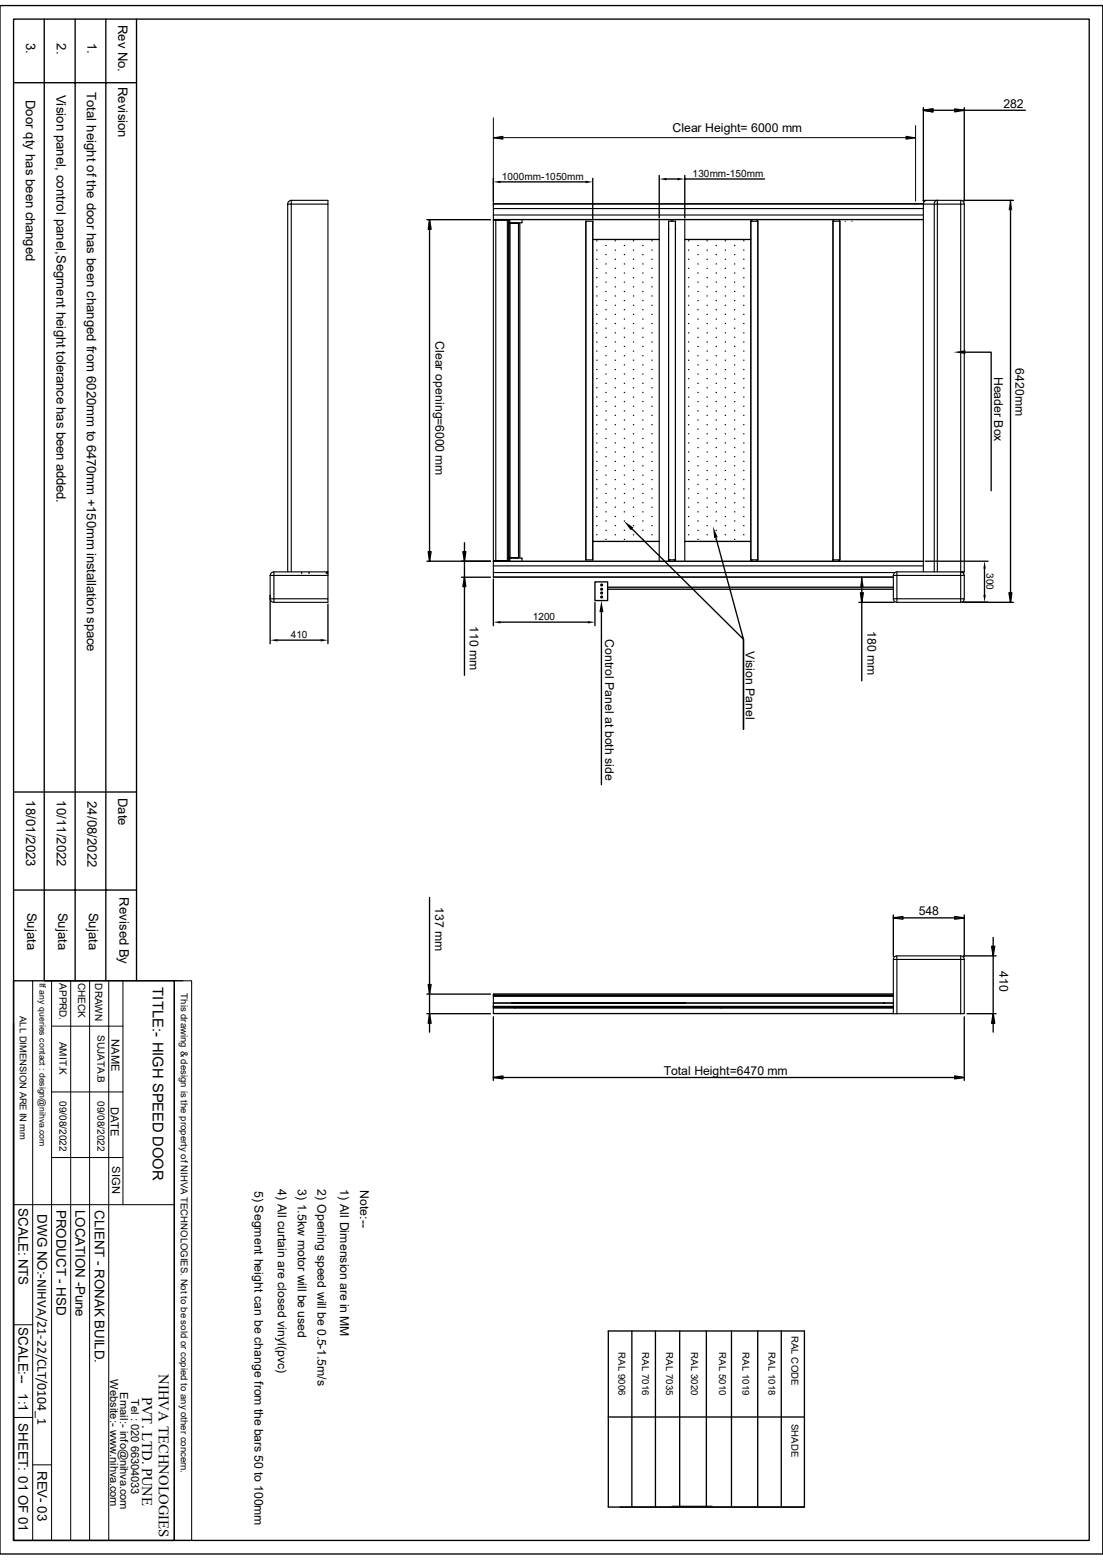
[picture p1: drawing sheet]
<svg xmlns="http://www.w3.org/2000/svg" width="210mm" height="297mm" viewBox="0 0 210 297" stroke-linecap="round" stroke-linejoin="round" font-family="sans-serif">
<g fill="none" stroke="#000" stroke-width=".19">
<path d="M93.9 26.2l1.9-.2v.5zM93.9 22.4v16.8M93.9 26.2h80.4M172.5 26l1.8 .2-1.8 .3zM174.3 23.9v14.4M6.2 186.7v106.6M8.4 186.7h26.4M9.8 195.4h13.6M9.8 186.7v106.6M13.5 186.7v106.6M17.1 186.7v106.6M20.7 186.7v106.6"/>
<path d="M23.4 186.7v42.7M33.2 186.7h3.3v106.6h-3.3zM33.2 188.6v104.7M9.8 207.9h13.6M2.6 229.4h30.6M9.8 220.4h13.6M2.6 252.2h3.6M2.6 269.9h3.6M6.2 278.9h3.6M128 286.8h7.6z"/>
</g>
<path d="M174 38.8h.6M174.1 38.6l.4 .4M174.3 38.5v.6M174.5 38.6l-.4 .4" fill="none" stroke="#dcdcdc" stroke-width=".19"/>
<g fill="none" stroke="#000" stroke-width=".25">
<path d="M0 1.1h210v294.8h-210zM2.6 3.6h204.8v289.7h-204.8zM2.6 15.7h23.4M8.4 3.6v183.1M14.3 3.6v183.1M20.2 3.6v183.1M26 3.6v183.1M93.9 34v4.4M95.3 34.6h16.2M112.9 34v7.7M125.5 33.4v8.1M126.9 34.1h2.1"/>
<path d="M130.4 33.4v8.1M130.4 34.1h15.2M175.8 21l1.8-.3v.6zM175.8 20.5v17.8M181.8 20.7l1.8 .3-1.8 .3zM183.4 38.1h9.6M183.6 20.5v17.8M192.4 38.1v76.6M195.2 21h-19.4M81.3 41.8h12.1M81.8 41.8l.3 1.8h-.6zM81.8 41.8v65"/>
<path d="M112.9 45.6h12.6M113.6 59.9h.1M113.6 58.1h.1M113.6 56.3h.1M113.6 54.6h.1M113.6 52.9h.1M113.6 51.1h.1M113.6 49.4h.1M113.6 47.6h.1M113.6 45.8h.1M115.4 59h.1M115.4 57.2h.1"/>
<path d="M115.4 55.5h.1M115.4 53.7h.1M115.4 52h.1M115.4 50.2h.1M115.4 48.5h.1M115.4 46.7h.1M117.1 59.9h.1M117.1 58.1h.1M117.1 56.3h.1M117.1 54.6h.1M117.1 52.9h.1M117.1 51.1h.1"/>
<path d="M117.1 49.4h.1M117.1 47.6h.1M117.1 45.8h.1M118.9 59h.1M118.9 57.2h.1M118.9 55.5h.1M118.9 53.7h.1M118.9 52h.1M118.9 50.2h.1M118.9 48.5h.1M118.9 46.7h.1M120.6 59.9h.1"/>
<path d="M120.6 58.1h.1M120.6 56.3h.1M120.6 54.6h.1M120.6 52.9h.1M120.6 51.1h.1M120.6 49.4h.1M120.6 47.6h.1M120.6 45.8h.1M122.4 59h.1M122.4 57.2h.1M122.4 55.5h.1M122.4 53.7h.1"/>
<path d="M122.4 52h.1M122.4 50.2h.1M122.4 48.5h.1M122.4 46.7h.1M124.1 59.9h.1M124.1 58.1h.1M124.1 56.3h.1M124.1 54.6h.1M124.1 52.9h.1M124.1 51.1h.1M124.1 49.4h.1M124.1 47.6h.1"/>
<path d="M124.1 45.8h.1M127.3 43.6h.1M128.6 43.6h.1M130.4 45.6h12.6M131.1 59.9h.1M131.1 58.1h.1M131.1 56.3h.1M131.1 54.6h.1M131.1 52.9h.1M131.1 51.1h.1M131.1 49.4h.1M131.1 47.6h.1"/>
<path d="M131.1 45.8h.1M132.9 59h.1M132.9 57.2h.1M132.9 55.5h.1M132.9 53.7h.1M132.9 52h.1M132.9 50.2h.1M132.9 48.5h.1M132.9 46.7h.1M134.6 59.9h.1M134.6 58.1h.1M134.6 56.3h.1"/>
<path d="M134.6 54.6h.1M134.6 52.9h.1M134.6 51.1h.1M134.6 49.4h.1M134.6 47.6h.1M134.6 45.8h.1M136.4 59h.1M136.4 57.2h.1M136.4 55.5h.1M136.4 53.7h.1M136.4 52h.1M136.4 50.2h.1"/>
<path d="M136.4 48.5h.1M136.4 46.7h.1M138.1 59.9h.1M138.1 58.1h.1M138.1 56.3h.1M138.1 54.6h.1M138.1 52.9h.1M138.1 51.1h.1M138.1 49.4h.1M138.1 47.6h.1M138.1 45.8h.1M139.9 59h.1"/>
<path d="M139.9 57.2h.1M139.9 55.5h.1M139.9 53.7h.1M139.9 52h.1M139.9 50.2h.1M139.9 48.5h.1M139.9 46.7h.1M141.6 59.9h.1M141.6 58.1h.1M141.6 56.3h.1M141.6 54.6h.1M141.6 52.9h.1"/>
<path d="M141.6 51.1h.1M141.6 49.4h.1M141.6 47.6h.1M141.6 45.8h.1M113.6 79.1h.1M113.6 77.3h.1M113.6 75.6h.1M113.6 73.8h.1M113.6 72.1h.1M113.6 70.4h.1M113.6 68.6h.1M113.6 66.8h.1"/>
<path d="M113.6 65.1h.1M113.6 63.4h.1M113.6 61.6h.1M115.4 80h.1M115.4 78.2h.1M115.4 76.5h.1M115.4 74.7h.1M115.4 73h.1M115.4 71.2h.1M115.4 69.5h.1M115.4 67.7h.1M115.4 66h.1"/>
<path d="M115.4 64.2h.1M115.4 62.5h.1M115.4 60.7h.1M117.1 79.1h.1M117.1 77.3h.1M117.1 75.6h.1M117.1 73.8h.1M117.1 72.1h.1M117.1 70.4h.1M117.1 68.6h.1M117.1 66.8h.1M117.1 65.1h.1"/>
<path d="M117.1 63.4h.1M117.1 61.6h.1M118.9 80h.1M118.9 78.2h.1M118.9 76.5h.1M118.9 74.7h.1M118.9 73h.1M118.9 71.2h.1M118.9 69.5h.1M118.9 67.7h.1M118.9 66h.1M118.9 64.2h.1"/>
<path d="M118.9 62.5h.1M118.9 60.7h.1M120.6 79.1h.1M120.6 77.3h.1M120.6 75.6h.1M120.6 73.8h.1M120.6 72.1h.1M120.6 70.4h.1M120.6 68.6h.1M120.6 66.8h.1M120.6 65.1h.1M120.6 63.4h.1"/>
<path d="M120.6 61.6h.1M122.4 80h.1M122.4 78.2h.1M122.4 76.5h.1M122.4 74.7h.1M122.4 73h.1M122.4 71.2h.1M122.4 69.5h.1M122.4 67.7h.1M122.4 66h.1M122.4 64.2h.1M122.4 62.5h.1"/>
<path d="M122.4 60.7h.1M124.1 79.1h.1M124.1 77.3h.1M124.1 75.6h.1M124.1 73.8h.1M124.1 72.1h.1M124.1 70.4h.1M124.1 68.6h.1M124.1 66.8h.1M124.1 65.1h.1M124.1 63.4h.1M124.1 61.6h.1"/>
<path d="M131.1 79.1h.1M131.1 77.3h.1M131.1 75.6h.1M131.1 73.8h.1M131.1 72.1h.1M131.1 70.4h.1M131.1 68.6h.1M131.1 66.8h.1M131.1 65.1h.1M131.1 63.4h.1M131.1 61.6h.1M132.9 80h.1"/>
<path d="M132.9 78.2h.1M132.9 76.5h.1M132.9 74.7h.1M132.9 73h.1M132.9 71.2h.1M132.9 69.5h.1M132.9 67.7h.1M132.9 66h.1M132.9 64.2h.1M132.9 62.5h.1M132.9 60.7h.1M134.6 79.1h.1"/>
<path d="M134.6 77.3h.1M134.6 75.6h.1M134.6 73.8h.1M134.6 72.1h.1M134.6 70.4h.1M134.6 68.6h.1M134.6 66.8h.1M134.6 65.1h.1M134.6 63.4h.1M134.6 61.6h.1M136.4 80h.1M136.4 78.2h.1"/>
<path d="M136.4 76.5h.1M136.4 74.7h.1M136.4 73h.1M136.4 71.2h.1M136.4 69.5h.1M136.4 67.7h.1M136.4 66h.1M136.4 64.2h.1M136.4 62.5h.1M136.4 60.7h.1M138.1 79.1h.1M138.1 77.3h.1"/>
<path d="M138.1 75.6h.1M138.1 73.8h.1M138.1 72.1h.1M138.1 70.4h.1M138.1 68.6h.1M138.1 66.8h.1M138.1 65.1h.1M138.1 63.4h.1M138.1 61.6h.1M139.9 80h.1M139.9 78.2h.1M139.9 76.5h.1"/>
<path d="M139.9 74.7h.1M139.9 73h.1M139.9 71.2h.1M139.9 69.5h.1M139.9 67.7h.1M139.9 66h.1M139.9 64.2h.1M139.9 62.5h.1M139.9 60.7h.1M141.6 79.1h.1M141.6 77.3h.1M141.6 75.6h.1"/>
<path d="M141.6 73.8h.1M141.6 72.1h.1M141.6 70.4h.1M141.6 68.6h.1M141.6 66.8h.1M141.6 65.1h.1M141.6 63.4h.1M141.6 61.6h.1M183.8 67.1h4.9v26.3M113.6 98.3h.1M113.6 96.6h.1M113.6 94.8h.1"/>
<path d="M113.6 93.1h.1M113.6 91.3h.1M113.6 89.6h.1M113.6 87.8h.1M113.6 86.1h.1M113.6 84.3h.1M113.6 82.6h.1M113.6 80.9h.1M115.4 99.2h.1M115.4 97.5h.1M115.4 95.7h.1M115.4 93.9h.1"/>
<path d="M115.4 92.2h.1M115.4 90.5h.1M115.4 88.7h.1M115.4 87h.1M115.4 85.2h.1M115.4 83.5h.1M115.4 81.7h.1M117.1 98.3h.1M117.1 96.6h.1M117.1 94.8h.1M117.1 93.1h.1M117.1 91.3h.1"/>
<path d="M117.1 89.6h.1M117.1 87.8h.1M117.1 86.1h.1M117.1 84.3h.1M117.1 82.6h.1M117.1 80.9h.1M118.9 99.2h.1M118.9 97.5h.1M118.9 95.7h.1M118.9 93.9h.1M118.9 92.2h.1M118.9 90.5h.1"/>
<path d="M118.9 88.7h.1M118.9 87h.1M118.9 85.2h.1M118.9 83.5h.1M118.9 81.7h.1M120.6 98.3h.1M120.6 96.6h.1M120.6 94.8h.1M120.6 93.1h.1M120.6 91.3h.1M120.6 89.6h.1M120.6 87.8h.1"/>
<path d="M120.6 86.1h.1M120.6 84.3h.1M120.6 82.6h.1M120.6 80.9h.1M122.4 99.2h.1M122.4 97.5h.1M122.4 95.7h.1M122.4 93.9h.1M122.4 92.2h.1M122.4 90.5h.1M122.4 88.7h.1M122.4 87h.1"/>
<path d="M122.4 85.2h.1M122.4 83.5h.1M122.4 81.7h.1M124.1 98.3h.1M124.1 96.6h.1M124.1 94.8h.1M124.1 93.1h.1M124.1 91.3h.1M124.1 89.6h.1M124.1 87.8h.1M124.1 86.1h.1M124.1 84.3h.1"/>
<path d="M124.1 82.6h.1M124.1 80.9h.1M131.1 98.3h.1M131.1 96.6h.1M131.1 94.8h.1M131.1 93.1h.1M131.1 91.3h.1M131.1 89.6h.1M131.1 87.8h.1M131.1 86.1h.1M131.1 84.3h.1M131.1 82.6h.1"/>
<path d="M131.1 80.9h.1M132.9 99.2h.1M132.9 97.5h.1M132.9 95.7h.1M132.9 93.9h.1M132.9 92.2h.1M132.9 90.5h.1M132.9 88.7h.1M132.9 87h.1M132.9 85.2h.1M132.9 83.5h.1M132.9 81.7h.1"/>
<path d="M134.6 98.3h.1M134.6 96.6h.1M134.6 94.8h.1M134.6 93.1h.1M134.6 91.3h.1M134.6 89.6h.1M134.6 87.8h.1M134.6 86.1h.1M134.6 84.3h.1M134.6 82.6h.1M134.6 80.9h.1M136.4 99.2h.1"/>
<path d="M136.4 97.5h.1M136.4 95.7h.1M136.4 93.9h.1M136.4 92.2h.1M136.4 90.5h.1M136.4 88.7h.1M136.4 87h.1M136.4 85.2h.1M136.4 83.5h.1M136.4 81.7h.1M138.1 98.3h.1M138.1 96.6h.1"/>
<path d="M138.1 94.8h.1M138.1 93.1h.1M138.1 91.3h.1M138.1 89.6h.1M138.1 87.8h.1M138.1 86.1h.1M138.1 84.3h.1M138.1 82.6h.1M138.1 80.9h.1M139.9 99.2h.1M139.9 97.5h.1M139.9 95.7h.1"/>
<path d="M139.9 93.9h.1M139.9 92.2h.1M139.9 90.5h.1M139.9 88.7h.1M139.9 87h.1M139.9 85.2h.1M139.9 83.5h.1M139.9 81.7h.1M141.6 98.3h.1M141.6 96.6h.1M141.6 94.8h.1M141.6 93.1h.1"/>
<path d="M141.6 91.3h.1M141.6 89.6h.1M141.6 87.8h.1M141.6 86.1h.1M141.6 84.3h.1M141.6 82.6h.1M141.6 80.9h.1M51.4 113.4v9.2M62.4 115v7.6M81.3 106.8h12.1M81.5 105h.6l-.3 1.8zM87.9 109.9h5.5"/>
<path d="M88.1 105h.6l-.3 1.8zM88.4 109.9l.3 1.8h-.6zM88.4 103.3v25.3M93.9 110.2v8.9M95.3 118.4h16.6M112.9 103.1h12.6M113.3 110.8h2.4v3.5h-2.4zM113.3 114.7v4.4M113.6 101.8h.1M113.6 100.1h.1M114.5 116.5v32.9M115.4 102.7h.1"/>
<path d="M115.4 101h.1M115.7 111.8h54.4M115.7 112.2h54.4M117.1 101.8h.1M117.1 100.1h.1M118.9 102.7h.1M118.9 101h.1M120.4 100.7l21.2 21v17.2v-17.2l-5.3-19.3M120.6 101.8h.1M120.6 100.1h.1M122.4 102.7h.1M122.4 101h.1"/>
<path d="M124.1 101.8h.1M124.1 100.1h.1M130.4 103.1h12.6M131.1 101.8h.1M131.1 100.1h.1M132.9 102.7h.1M132.9 101h.1M134.6 101.8h.1M134.6 100.1h.1M136.4 102.7h.1M136.4 101h.1M138.1 101.8h.1"/>
<path d="M138.1 100.1h.1M139.9 102.7h.1M139.9 101h.1M141.6 101.8h.1M141.6 100.1h.1M163.5 114.7h6.7M163.8 112.9h.6l-.3 1.8zM164.1 109.9v19.7M176.1 106.8h12M183.3 114.6h4.8M183.4 114.7h9.6M187.5 108.2v5.1"/>
<path d="M192.1 112.9h.6l-.3 1.8zM52.8 121.9h8.3M2.6 150.8h23.4M2.6 169.5h23.4M81.8 170.9v25.6M170.1 174.2v7.9M170.1 174.8h13.5M170.1 174.8l1.8-.3v.5zM181.8 174.5l1.8 .3-1.8 .2zM183.6 174.2v7.9M189.1 178.5v18M2.6 186.7h30.6v106.6h-30.6z"/>
<path d="M2.6 194.8v98.5M81.3 193h12.1M81.3 189.3h12.1M81.5 187.5h.6l-.3 1.8zM81.8 193l.3 1.8h-.6zM93.9 193.6v12.1M183.4 182h6.3M183.6 193.6v12.1M184.1 193h5.6M188.8 180.2h.6l-.3 1.8zM189.1 193l.3 1.8h-.6zM93.9 205.1h89.2"/>
<path d="M93.9 205.1l1.9-.2v.5zM181.8 204.9l1.8 .2-1.8 .3zM120.3 253.4v33.5M124.8 253.4v33.5M129.4 253.4v33.4M134.5 253.4v33.4M139.3 253.4v33.4M144.3 253.4v33.4M148.8 253.4v33.4M115.8 269.8h37.4M118.1 286.9h35.1v-33.5h-37.4v33.5h37.4"/>
<circle cx="114.5" cy="111.4" r=".17"/>
<circle cx="114.5" cy="112.2" r=".17"/>
<circle cx="114.5" cy="112.9" r=".17"/>
<circle cx="114.5" cy="113.7" r=".17"/>
</g>
<path d="M192.4 38.1l.3 1.9h-.6zM164.1 109.9l.3 1.8h-.6z" fill="none" stroke="#808080" stroke-width=".19"/>
<g fill="#000">
<path d="M93.9 34.6l1.4-.2v.5zM93.9 26.2l1.9-.2v.5zM111.5 34.4l1.4 .2-1.4 .3zM125.5 34.1l1.4-.2v.4zM129 33.9l1.4 .2-1.4 .2zM172.5 26l1.8 .2-1.8 .3zM175.8 21l1.8-.3v.3zM175.8 21h1.8v.3zM192.4 38.1v1.9h-.3zM192.4 38.1l.3 1.9h-.3zM181.6 67.1l2.2-.4v.7zM88.1 105h.3v1.8z"/>
<path d="M88.4 109.9v1.8h-.3zM88.4 105h.3l-.3 1.8zM88.4 109.9l.3 1.8h-.3zM93.9 118.4l1.4-.2v.5zM111.9 118.2l1.4 .2-1.4 .3zM114.5 114.3l.4 2.2h-.8zM118.8 99.2l1.8 1.3-.5 .5zM135.8 100.2l.9 2.1-.7 .1zM164.1 109.9v1.8h-.3zM163.8 112.9h.3v1.8zM164.1 109.9l.3 1.8h-.3zM164.1 112.9h.3l-.3 1.8z"/>
<path d="M187.5 106.8l.2 1.4h-.5zM187.2 113.3h.5l-.2 1.3zM192.1 112.9h.3v1.8zM192.4 112.9h.3l-.3 1.8zM51.4 121.9l1.4-.2v.4zM61.1 121.7l1.3 .2-1.3 .2zM188.8 180.2h.3v1.8zM189.1 193v1.8h-.3zM189.1 180.2h.3l-.3 1.8zM189.1 193l.3 1.8h-.3z"/>
</g>
<g fill="none" stroke="#000" stroke-width=".21">
<path d="M54.8 38.9v70h.7M54.8 38.9h.7M55.5 38.9v-.8h6.9v.8M55.5 38.9v70h6.9M55.5 38.9h6.9v70M55.5 38.1l-.6 .3-.1 .5M93.9 38.9h81.9v70M93.9 38.9v.8M175.8 38.1l2.7 .1a.44 .44 0 0 1-.1 .6 .44 .44 0 0 1-.5 .1h-2.1l.3-.6h-.3zM175.8 39.7h-81.9v1.2M175.8 38.8l-81.9 .1M175.9 38.1l-.1 .2"/>
<path d="M178.5 38.1l-.3 .1-.3 .5v70.2M178.5 38.1l4.4 .1a.43 .43 0 0 0 0 .6 .43 .43 0 0 0 .6 .1 .25 .25 0 0 0 .1-.3 .25 .25 0 0 0-.2-.2l-.5-.3M183.6 38.9v70h-.7M93.9 42h.5v64.7h-.5zM93.9 41.8h81.9M94.4 42h2.2v64.7M96.1 41.8v.2M96.6 42h.3v64.7M96.9 42h.1M96.9 42.5h1.7M96.9 42.5v63.7M96.9 42h.2v.5"/>
<path d="M96.9 42v.5M97.1 42.4h.1M97.1 42.5h1.5M98.7 42.5h.3v63.7h-.3zM98.7 42.5h-1.6v63.7M99.4 41.8v.6h-.7l-.1 .1M111.6 42.1l-.1 64.5M112.9 42.1v64.5M112.9 42.1h.1M112.9 42.1h-1.4v64.5M125.5 41.8v65M127.3 42.1h.1"/>
<path d="M127.3 42.1h1.3M127.3 42.1v64.5h1.4M127.8 41.8v.3M128.1 41.8v.3M128.6 42.1v64.7M128.6 42.1h.1M128.6 42.1v64.5M130.4 41.8v65M143 41.8v.3l.1-.3M144.2 41.8v.3M144.3 42.1l-.1 64.5M158.6 42.1v64.7"/>
<path d="M158.6 42.1h1.3v64.5h-1.3zM158.7 41.8v.3M158.8 41.8v.3M159.8 41.8v.3M159.9 41.8v.3M159.9 42.1v64.5M160.9 42.1h.1M162.2 42.1h.1M175.8 40.9h-81.9v.9M51.4 114h.8M51.4 114l.2 .5 .6 .2M51.4 109.6v4.4"/>
<path d="M51.4 109.6h.8M52.2 108.9h2.6M52.2 109.6h10.2M52.2 109.6v4.4M52.2 114v.7M52.2 114h10.2v.7h-10.2M52.2 108.9v.7M52.2 108.9l-.5 .2-.3 .5M57.4 108.9v.3M58.8 108.9v.3M62.1 108.9v.3M62.4 108.9v.3"/>
<path d="M62.4 108.9v.7M62.4 109.6v4.4M93.9 106.9v.8h81.9M93.9 109v.9M93.9 106.8h.1M93.9 106.9h81.9M93.9 109.9h76.2M93.9 107.7v1.3h76.5M94.4 106.7h2.5M96.1 106.7v.1M96.9 106.2h.2M96.9 106.2v.5"/>
<path d="M97.1 106.2v.5h-.2M97.1 106.3h.1M97.1 106.2h.1M97.1 106.2h1.6M97.1 106.2h1.5M98.6 106.2h-1.5M98.6 106.2l.8 .1v.5M111.5 106.6h.1M111.5 106.6h1.4M112.9 106.6h.1M127.4 106.6v.2M128.5 106.6v.2"/>
<path d="M143 106.6h.1M143.1 106.6h-.1v-64.5h1.3v64.5M143.1 106.6v.2M144.2 106.6v.2M144.2 106.6h-1.2v.2M158.7 106.6v.2M159.8 106.6v.2M170.1 109.6v4.4M170.1 114h.1a.41 .41 0 0 1 .5 0 .41 .41 0 0 1 .1 .6v.1M170.1 114l.2 .5 .5 .2M170.8 109.6h12.1v4.4h-12.1zM170.8 108.9h12.1"/>
<path d="M170.8 108.9a.42 .42 0 0 1 0 .5 .42 .42 0 0 1-.5 .2h-.2M170.8 108.9l-.5 .2-.2 .5M170.8 114.7l12.1-.1a.41 .41 0 0 1 0-.5 .41 .41 0 0 1 .6-.1l.1 .1-.2 .4-.5 .2M175.8 106.8l-81.9 .1M178.5 108.9v-70h4.4v70M182.9 108.9l.4 .1 .3 .3a.24 .24 0 0 1-.2 .3 .24 .24 0 0 1-.3 0 .34 .34 0 0 1-.2-.6zM183.3 108.9v.2M183.5 108.9v.3M183.6 109.6v4.4M93.9 191.9h76.2M93.9 193h76.2M93.9 189.7h76.2"/>
<path d="M93.9 189.6h76.2M93.9 191.9h4.1zM93.9 191h3.6zM93.9 189.6v.1M93.9 189.7v3.3M93.9 191.9h.1M93.9 191h3.6M97.6 191h32.8zM97.6 191h-.1v-.1l32.9 .1M98 191.9h39.2M98 191.9h.1M130.3 191h.1"/>
<path d="M130.4 191h.2M130.4 191h39.7M130.5 191h37.7zM137.2 191.9h.1M137.2 191.9h32.9h-32.7M137.3 191.9h-39.2M137.4 191.9h.1M168.3 191h.1M168.4 191h1.7zM170.1 191.6h-76.2h76.2M170.1 189.3h-76.2v.3M170.1 191.7h-76.2"/>
<path d="M170.1 182.7l.2-.5 .3-.2 .2 .1a.41 .41 0 0 1 0 .5 .41 .41 0 0 1-.6 .1h-.1v10.3M170.1 193h.7M170.8 193h12.1M170.8 182h12.2l.4 .2 .2 .5M182.9 182.7h-12.1v10.3M182.9 182.7v10.3M182.9 182.7h.7M182.9 182v.7M183.6 182.7v10.3h-.7"/>
</g>
<g font-size="2.8">
<text x="29.1" y="188" transform="rotate(90 29.1 188)">TITLE:- HIGH SPEED DOOR</text>
<text x="30.3" y="261.6" transform="rotate(90 30.3 261.6)">NIHVA TECHNOLOGIES</text>
<text x="27.1" y="265.9" transform="rotate(90 27.1 265.9)">PVT. LTD. PUNE</text>
</g>
<g font-size="2.5">
<text x="22.5" y="4.7" transform="rotate(90 22.5 4.7)">Rev No.</text>
<text x="5" y="8.2" transform="rotate(90 5 8.2)">3.</text>
<text x="10.8" y="8.3" transform="rotate(90 10.8 8.3)">2.</text>
<text x="16.6" y="8.1" transform="rotate(90 16.6 8.1)">1.</text>
<text x="10.8" y="18" transform="rotate(90 10.8 18)">Vision panel, control panel,Segment height tolerance has been added.</text>
<text x="16.5" y="17.5" transform="rotate(90 16.5 17.5)">Total height of the door has been changed from 6020mm to 6470mm +150mm installation space</text>
<text x="22.5" y="16.6" transform="rotate(90 22.5 16.6)">Revision</text>
<text x="4.9" y="19" transform="rotate(90 4.9 19)">Door qty has been changed</text>
<text x="5" y="152.4" transform="rotate(90 5 152.4)">18/01/2023</text>
<text x="10.8" y="152.4" transform="rotate(90 10.8 152.4)">10/11/2022</text>
<text x="16.6" y="152.5" transform="rotate(90 16.6 152.5)">24/08/2022</text>
<text x="22.5" y="151.9" transform="rotate(90 22.5 151.9)">Date</text>
<text x="5.2" y="173.7" transform="rotate(90 5.2 173.7)">Sujata</text>
<text x="11" y="173.7" transform="rotate(90 11 173.7)">Sujata</text>
<text x="16.9" y="173.7" transform="rotate(90 16.9 173.7)">Sujata</text>
<text x="22.7" y="170.9" transform="rotate(90 22.7 170.9)">Revised By</text>
<text x="3.5" y="230" transform="rotate(90 3.5 230)">SCALE: NTS</text>
<text x="7.1" y="231.2" transform="rotate(90 7.1 231.2)">DWG NO:-NIHVA/21-22/CLT/0104_1</text>
<text x="10.8" y="230.3" transform="rotate(90 10.8 230.3)">PRODUCT - HSD</text>
<text x="14.4" y="230.3" transform="rotate(90 14.4 230.3)">LOCATION -Pune</text>
<text x="18" y="230.4" transform="rotate(90 18 230.4)">CLIENT - RONAK BUILD.</text>
<text x="3.5" y="252.7" transform="rotate(90 3.5 252.7)">SCALE:--</text>
<text x="3.5" y="265.3" transform="rotate(90 3.5 265.3)">1:1</text>
<text x="3.5" y="271" transform="rotate(90 3.5 271)">SHEET: 01 OF 01</text>
<text x="7.2" y="280" transform="rotate(90 7.2 280)">REV- 03</text>
</g>
<g font-size="2.3">
<text x="191.1" y="20.5">282</text>
<text x="128.1" y="25.1">Clear Height= 6000 mm</text>
<text x="82.9" y="64.9" transform="rotate(90 82.9 64.9)">Clear opening=6000 mm</text>
<text x="189.3" y="71.7" transform="rotate(90 189.3 71.7)">Header Box</text>
<text x="193.4" y="70.1" transform="rotate(90 193.4 70.1)">6420mm</text>
<text x="89.5" y="119.1" transform="rotate(90 89.5 119.1)">110 mm</text>
<text x="115.2" y="121.8" transform="rotate(90 115.2 121.8)">Control Panel at both side</text>
<text x="142" y="124" transform="rotate(90 142 124)">Vision Panel</text>
<text x="165.1" y="120.1" transform="rotate(90 165.1 120.1)">180 mm</text>
<text x="82.8" y="172.6" transform="rotate(90 82.8 172.6)">137 mm</text>
<text x="174.9" y="174.2">548</text>
<text x="190.3" y="184.9" transform="rotate(90 190.3 184.9)">410</text>
<text x="126.4" y="204.6">Total Height=6470 mm</text>
<text x="48.5" y="226.7" transform="rotate(90 48.5 226.7)">5) Segment height can be change from the bars 50 to 100mm</text>
<text x="52.9" y="226.4" transform="rotate(90 52.9 226.4)">4) All curtain are closed vinyl(pvc)</text>
<text x="56.7" y="226.4" transform="rotate(90 56.7 226.4)">3) 1.5kw motor will be used</text>
<text x="60.5" y="226.4" transform="rotate(90 60.5 226.4)">2) Opening speed will be 0.5-1.5m/s</text>
<text x="64.8" y="226.4" transform="rotate(90 64.8 226.4)">1) All Dimension are in MM</text>
<text x="68.6" y="226.7" transform="rotate(90 68.6 226.7)">Note:--</text>
</g>
<g font-size="2.1">
<text x="21.3" y="197.9" transform="rotate(90 21.3 197.9)">NAME</text>
<text x="21.1" y="210.7" transform="rotate(90 21.1 210.7)">DATE</text>
<text x="21.3" y="222.1" transform="rotate(90 21.3 222.1)">SIGN</text>
<text x="21" y="262.6" transform="rotate(90 21 262.6)">Website:- www.nihva.com</text>
<text x="22.9" y="265" transform="rotate(90 22.9 265)">Email:- info@nihva.com</text>
<text x="25" y="266.3" transform="rotate(90 25 266.3)">Tel : 020 66304033</text>
</g>
<g font-size="1.9">
<text x="95.5" y="34.3">1000mm-1050mm</text>
<text x="131.9" y="33.7">130mm-150mm</text>
<text x="187.8" y="109.1" transform="rotate(90 187.8 109.1)">300</text>
<text x="101.4" y="118.1">1200</text>
<text x="55.4" y="121.5">410</text>
<text x="11.3" y="187.2" transform="rotate(90 11.3 187.2)">APPRD.</text>
<text x="14.9" y="187.1" transform="rotate(90 14.9 187.1)">CHECK</text>
<text x="18.1" y="187.2" transform="rotate(90 18.1 187.2)">DRAWN</text>
<text x="18.5" y="197.1" transform="rotate(90 18.5 197.1)">SUJATA.B</text>
<text x="11.3" y="198.3" transform="rotate(90 11.3 198.3)">AMIT.K</text>
<text x="11.3" y="209.6" transform="rotate(90 11.3 209.6)">09/08/2022</text>
<text x="18.5" y="209.6" transform="rotate(90 18.5 209.6)">09/08/2022</text>
</g>
<g font-size="1.8">
<text x="34.5" y="189.1" transform="rotate(90 34.5 189.1)">This drawing &amp; design is the property of NIHVA TECHNOLOGIES. Not to be sold or copied to any other concern.</text>
<text x="3.8" y="193.4" transform="rotate(90 3.8 193.4)">ALL DIMENSION ARE IN mm</text>
<text x="117.8" y="257.5" transform="rotate(90 117.8 257.5)">RAL 9006</text>
<text x="122.3" y="257.5" transform="rotate(90 122.3 257.5)">RAL 7016</text>
<text x="126.8" y="257.5" transform="rotate(90 126.8 257.5)">RAL 7035</text>
<text x="131.6" y="257.5" transform="rotate(90 131.6 257.5)">RAL 3020</text>
<text x="136.9" y="257.5" transform="rotate(90 136.9 257.5)">RAL 5010</text>
<text x="141.4" y="257.5" transform="rotate(90 141.4 257.5)">RAL 1019</text>
<text x="146.3" y="257.5" transform="rotate(90 146.3 257.5)">RAL 1018</text>
<text x="150.7" y="254.3" transform="rotate(90 150.7 254.3)">RAL CODE</text>
<text x="150.7" y="271.1" transform="rotate(90 150.7 271.1)">SHADE</text>
</g>
<text font-size="1.7" x="7.5" y="187.2" transform="rotate(90 7.5 187.2)">If any queries contact : design@nihva.com</text>
</svg>
